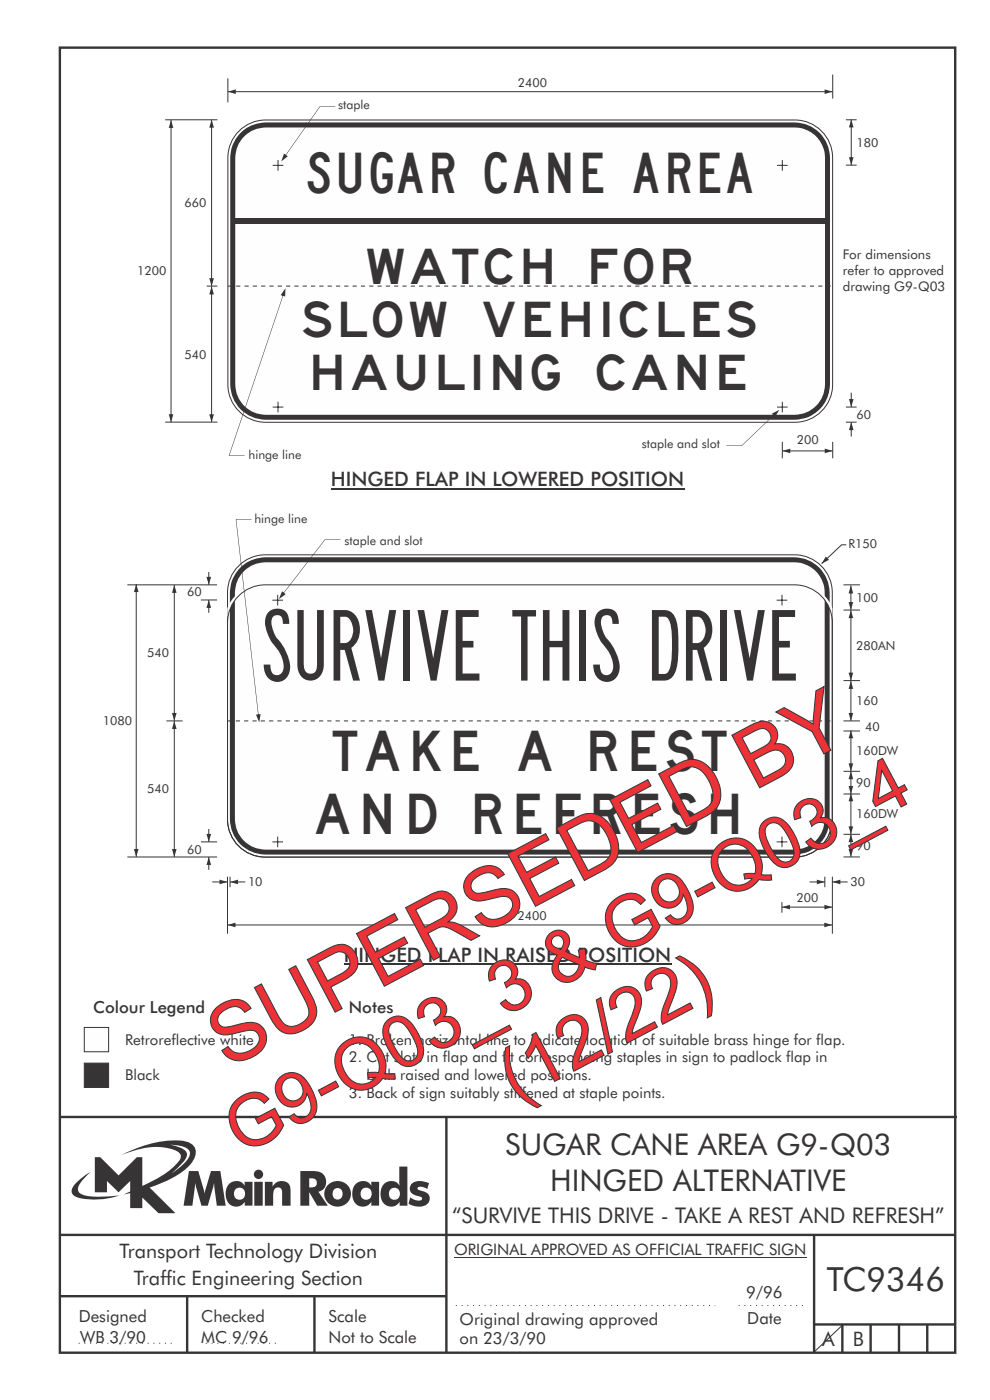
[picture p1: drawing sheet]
<svg xmlns="http://www.w3.org/2000/svg" width="210mm" height="297mm" viewBox="0 0 210 297" stroke-linecap="round" stroke-linejoin="round" font-family="sans-serif">
<g fill="none" stroke="#373435" stroke-width=".51">
<path d="M12.7 10.1h189.9v276.9h-189.9zM12.7 237h190.3M94.7 236.9v50.1M12.7 262h190M12.7 275h82M39.7 275v12M66.7 275v12M172.7 262v25M172.7 281h30M178.7 281v6M184.7 281v6M190.7 281v6"/>
<path d="M196.7 281v6"/>
</g>
<path d="M96.7 277h55M156.7 277h14M16.7 285h20.3M43.7 285h15" fill="none" stroke="#373435" stroke-width=".21" stroke-dasharray=".2 1" stroke-linecap="butt"/>
<path d="M17.9 218h5.1v5.1h-5.1z" fill-rule="evenodd" fill="#fefefe" stroke="#373435" stroke-width=".21"/>
<path d="M17.9 225.6h5.1v5.1h-5.1z" fill-rule="evenodd" fill="#373435" stroke="#373435" stroke-width=".21"/>
<path d="M36.1 242.9a5.8 5.8 0 0 1 3.9 1 1.58 1.58 0 0 1-.2 2.1l-1.1 1.2-2.3 1.7 .9-.8a6.5 6.5 0 0 0 2.4-3.2 2.43 2.43 0 0 0-2.3-1.7zM20.1 245.5v7.5h2.6v-2.4l2.5 2.4 2.4-2.4v2.2l-1.3 .6 1.3-.3v3.2h2.6v-2.2l3.4 3.3h3.6l-5.5-5.4a20.1 20.1 0 0 0 8.7-5 3.1 3.1 0 0 0 .8-3.8 3.8 3.8 0 0 0-3.1-1.2 25.1 25.1 0 0 0-12.4 3.1 16.1 16.1 0 0 1 11.1-1.2 1.56 1.56 0 0 1 1.5 2 17.9 17.9 0 0 1-8.1 5.7v-6.1h-1.2l-3.8 3.9-3.9-3.9zM16.2 250.9a1.82 1.82 0 0 0-.6 2.7 9.9 9.9 0 0 0 5.8 .9l1.9-.3 2-.6a22.2 22.2 0 0 1-7.7-.1 1.33 1.33 0 0 1-.8-2.2l1-1.2 1.3-1.4-1.4 .9zM65.6 250a1.13 1.13 0 0 1 1.2 .2 1.13 1.13 0 0 1 .4 1.2 1.26 1.26 0 0 1-1.6 .5zM63.7 248.5v7.3h1.9v-2.9l1.7 2.9h2.2l-2-3a2.25 2.25 0 0 0 1.6-2.6 2.25 2.25 0 0 0-2.6-1.7zM68.9 253.3a2.8 2.8 0 0 0 5.6 0 2.8 2.8 0 0 0-5.6 0zM71 252.3a1.15 1.15 0 0 1 1.7 1 1.15 1.15 0 0 1-1.7 1 1.46 1.46 0 0 1 0-2zM75.5 251.1a3.2 3.2 0 0 0 .4 4.7 2.13 2.13 0 0 0 2.9-.8v.8h1.6v-5.1h-1.6v.9a2.07 2.07 0 0 0-3.3-.5zM76.9 252.2a1.23 1.23 0 0 1 1.7 .3 1.23 1.23 0 0 1-.2 1.7 1.23 1.23 0 0 1-1.7-.1 1.55 1.55 0 0 1 .2-1.9zM84.7 247.5l.1 4.1a2.16 2.16 0 0 0-2.4-1 2.16 2.16 0 0 0-1.6 2 2.52 2.52 0 0 0 2.7 3.4 2.11 2.11 0 0 0 1.3-1v.8h1.6v-8.3zM82.9 252.2a1.24 1.24 0 0 1 1.9 1.1 1.24 1.24 0 0 1-1.9 1 1.47 1.47 0 0 1 0-2.1zM87.5 251a1.52 1.52 0 0 0-.5 1.7 1.52 1.52 0 0 0 1.5 1 .82 .82 0 0 1 1 .8 2.07 2.07 0 0 1-2.5-.5l-.3 1.4a3.8 3.8 0 0 0 3.9 .1 1.56 1.56 0 0 0 .5-1.7 1.56 1.56 0 0 0-1.4-1.1 1.25 1.25 0 0 1-1.1-.6 1.21 1.21 0 0 1 1.7-.1l.3 .3 .4-1.3a3.7 3.7 0 0 0-3.5 0zM40.1 248.5l-1.2 7.3h1.9l.6-4.8 1.3 4.8h1.4l1.3-4.8 .6 4.8h1.9l-1.2-7.3h-1.9l-1.4 4.7-1.3-4.7zM48.7 251.1a3.2 3.2 0 0 0 .4 4.7 2.13 2.13 0 0 0 2.8-.8v.8h1.7v-5.1h-1.7v.9a2.07 2.07 0 0 0-3.2-.5zM50.1 252.2a1.23 1.23 0 0 1 1.6 .3 1.23 1.23 0 0 1-.2 1.7 1.23 1.23 0 0 1-1.7-.1 1.55 1.55 0 0 1 .3-1.9zM53.9 250.7v5.1h1.8v-5.1zM53.8 249.2a1 1 0 0 0 2 0 1 1 0 0 0-2 0zM56.2 250.7v5.1h1.7a5.4 5.4 0 0 1 .4-3.6 .91 .91 0 0 1 1.1-.2 .91 .91 0 0 1 .4 1.1v2.7h1.8v-2.9a2 2 0 0 0-1.3-2.3 2 2 0 0 0-2.5 1.2v-1.1z" fill-rule="evenodd" fill="#373435"/>
<path d="M96.3 266.7h74.7" fill="none" stroke="#373435" stroke-width=".21"/>
<path d="M70.2 103.7h74.9M72.9 204.6h69.5" fill="none" stroke="#373435" stroke-width=".38"/>
<path d="M50.7 27.8a8 8 0 0 1 5.6-2.3h112.3a8 8 0 0 1 8 8v48.1a8 8 0 0 1-8 8h-112.3a8 8 0 0 1-8-8v-48.1a8 8 0 0 1 2.4-5.7z" fill-rule="evenodd" fill="#fefefe" stroke="#373435" stroke-width=".21"/>
<path d="M51.2 28a7.8 7.8 0 0 1 5.1-2h112.3a7.5 7.5 0 0 1 7.5 7.5v48.1a7.6 7.6 0 0 1-7.5 7.5h-112.3a7.5 7.5 0 0 1-7.5-7.5v-48.1a7.7 7.7 0 0 1 2.4-5.5z" fill-rule="evenodd" fill="#373435"/>
<path d="M51.8 28.9a6.4 6.4 0 0 1 4.6-1.9h112.2a6.5 6.5 0 0 1 6.4 6.5v48.1a6.5 6.5 0 0 1-6.4 6.4h-112.2a6.5 6.5 0 0 1-6.5-6.4v-48.1l.2-1.5a6.1 6.1 0 0 1 1.7-3.1z" fill-rule="evenodd" fill="#fefefe"/>
<path d="M49.6 46.3h125.5v1.1h-125.5z" fill-rule="evenodd" fill="#373435"/>
<path d="M48.3 19.5h128.3M48.3 16.6v5.1" fill="none" stroke="#373435" stroke-width=".21"/>
<g fill="#373435">
<path d="M48.3 19.5l1.7-.5v.9z"/>
<path d="M174.9 19l1.7 .5-1.7 .4z"/>
</g>
<path d="M57.8 35.1h2.3M59 34v2.2M57.8 86.4h2.3M59 85.2v2.3" fill="none" stroke="#373435" stroke-width=".21"/>
<path d="M48.3 60.7h128.4" fill="none" stroke="#373435" stroke-width=".21" stroke-dasharray=".9 .9" stroke-linecap="butt"/>
<g fill="#373435">
<path d="M60.2 32.6l.8 .6-1.3 1.1zM67.8 22.6l-7.2 10.4zM67.8 22.6l3.3 .1z"/>
<path d="M60.6 61.2l-.1 1.7-1-.3zM60 62.6l-11.4 34.1zM48.6 96.6l3.3 .1z"/>
<path d="M163.7 87.8l1.6-.8-.9 1.5zM157.3 94.5l6.9-6.4zM154.1 94.5l3.2 .1z"/>
</g>
<path d="M180.6 83.3v3.1" fill="none" stroke="#373435" stroke-width=".21"/>
<path d="M180.1 84.7h1l-.5 1.7z" fill="#373435"/>
<path d="M180.6 89.6v3" fill="none" stroke="#373435" stroke-width=".21"/>
<path d="M180.6 89.6l.5 1.7h-1z" fill="#373435"/>
<path d="M166 95.7h10.6" fill="none" stroke="#373435" stroke-width=".21"/>
<g fill="#373435">
<path d="M166 95.7l1.6-.5v1z"/>
<path d="M175 95.2l1.6 .5-1.6 .5z"/>
</g>
<path d="M36.3 25.5v64.1" fill="none" stroke="#373435" stroke-width=".21"/>
<g fill="#373435">
<path d="M36.3 25.5l.5 1.6h-1z"/>
<path d="M35.8 87.9h1l-.5 1.7z"/>
</g>
<path d="M180.6 25.3v9.7" fill="none" stroke="#373435" stroke-width=".21"/>
<g fill="#373435">
<path d="M180.6 25.3l.5 1.7h-1z"/>
<path d="M180.1 33.3h1l-.5 1.7z"/>
</g>
<path d="M44.9 60.8v28.8" fill="none" stroke="#373435" stroke-width=".21"/>
<g fill="#373435">
<path d="M44.9 60.8l.5 1.7h-1z"/>
<path d="M44.4 87.9h1l-.5 1.7z"/>
</g>
<path d="M44.9 25.4v35.3" fill="none" stroke="#373435" stroke-width=".21"/>
<g fill="#373435">
<path d="M44.9 25.4l.5 1.7h-1z"/>
<path d="M44.4 59h1l-.5 1.7z"/>
</g>
<g fill="none" stroke="#373435" stroke-width=".21">
<path d="M176.6 15.8v5.1M35 25.4h11.1M164.8 35.1h2.3M166 34v2.2M179.4 35h2.3M179.4 25.4h2.3M43.8 60.7h2.3M35 89.6h11.1M164.8 86.4h2.3M166 85.2v2.3M166 93.7v3.5M176.6 93.7v3.5"/>
<path d="M179.4 89.6h2.3M179.4 86.4h2.3M178.7 281.1l-5.9 5.7"/>
</g>
<path d="M50.6 120.1a8 8 0 0 1 5.7-2.4h112.3a8 8 0 0 1 7.9 8v48.1a8 8 0 0 1-7.9 8h-112.3a8 8 0 0 1-8-8v-48.1a8 8 0 0 1 2.3-5.6z" fill-rule="evenodd" fill="#fefefe" stroke="#373435" stroke-width=".21"/>
<path d="M51.1 120.3a7.8 7.8 0 0 1 5.1-2.1h112.3a7.5 7.5 0 0 1 7.5 7.5v48.1a7.6 7.6 0 0 1-7.5 7.5h-112.3a7.5 7.5 0 0 1-7.4-7.5v-48.1a7.7 7.7 0 0 1 2.3-5.4z" fill-rule="evenodd" fill="#373435"/>
<path d="M51.7 121.2a6.4 6.4 0 0 1 4.6-1.9h112.2a6.5 6.5 0 0 1 6.4 6.5v48a6.5 6.5 0 0 1-6.4 6.5h-112.2a6.5 6.5 0 0 1-6.5-6.5v-48l.2-1.5a6.1 6.1 0 0 1 1.7-3.1z" fill-rule="evenodd" fill="#fefefe"/>
<path d="M57.8 127.3h2.2M58.9 126.2v2.3M57.8 178.6h2.2M58.9 177.5v2.3" fill="none" stroke="#373435" stroke-width=".21"/>
<path d="M48.3 153h128.3" fill="none" stroke="#373435" stroke-width=".21" stroke-dasharray=".9 .9" stroke-linecap="butt"/>
<g fill="#373435">
<path d="M59.8 125.5l.8 .6-1.4 1zM68.9 114.5l-8.7 11.4zM68.9 114.4l3.3 .1z"/>
<path d="M54.3 151.6l1-.1-.3 1.8zM50.1 110.2l4.7 41.5zM50.1 110.2l3.3 .1z"/>
</g>
<path d="M50 126.3l.5-.4v.6a8.1 8.1 0 0 0-2.3 5.6v-3l.8-1.5z" fill-rule="evenodd" fill="#fefefe"/>
<path d="M180.5 177v4.8" fill="none" stroke="#373435" stroke-width=".21"/>
<g fill="#373435">
<path d="M180.5 177l.5 1.7h-1z"/>
<path d="M180 180.1h1l-.5 1.7z"/>
</g>
<path d="M180.5 163.6v4.9" fill="none" stroke="#373435" stroke-width=".21"/>
<g fill="#373435">
<path d="M180.5 163.6l.5 1.7h-1z"/>
<path d="M180 166.8h1l-.5 1.7z"/>
</g>
<path d="M165.9 192.5h10.7" fill="none" stroke="#373435" stroke-width=".21"/>
<g fill="#373435">
<path d="M165.9 192.5l1.7-.5v.9z"/>
<path d="M174.9 192l1.7 .5-1.7 .4z"/>
</g>
<path d="M28.9 123.9v57.9" fill="none" stroke="#373435" stroke-width=".21"/>
<g fill="#373435">
<path d="M28.9 123.9l.5 1.7h-1z"/>
<path d="M28.4 180.1h1l-.5 1.7z"/>
</g>
<path d="M44.3 181.8v2.8" fill="none" stroke="#373435" stroke-width=".21"/>
<path d="M44.3 181.8l.5 1.7h-1z" fill="#373435"/>
<path d="M44.3 127.3v2.7" fill="none" stroke="#373435" stroke-width=".21"/>
<path d="M44.3 127.3l.5 1.7h-1z" fill="#373435"/>
<path d="M44.3 175.9v2.7" fill="none" stroke="#373435" stroke-width=".21"/>
<path d="M43.8 176.9h1l-.5 1.7z" fill="#373435"/>
<path d="M44.3 121.4v2.7" fill="none" stroke="#373435" stroke-width=".21"/>
<path d="M43.8 122.4h1l-.5 1.7z" fill="#373435"/>
<path d="M37 153v28.8" fill="none" stroke="#373435" stroke-width=".21"/>
<g fill="#373435">
<path d="M37 153l.5 1.7h-1z"/>
<path d="M36.5 180.1h1l-.5 1.7z"/>
</g>
<path d="M37 124.1v28.9" fill="none" stroke="#373435" stroke-width=".21"/>
<g fill="#373435">
<path d="M37 124.1l.5 1.7h-1z"/>
<path d="M36.5 151.3h1l-.5 1.7z"/>
</g>
<path d="M180.5 124.2v5.2" fill="none" stroke="#373435" stroke-width=".21"/>
<g fill="#373435">
<path d="M180.5 124.2l.5 1.7h-1z"/>
<path d="M180 127.7h1l-.5 1.7z"/>
</g>
<path d="M180.5 168.3v8.7" fill="none" stroke="#373435" stroke-width=".21"/>
<g fill="#373435">
<path d="M180.5 168.3l.5 1.7h-1z"/>
<path d="M180 175.3h1l-.5 1.7z"/>
</g>
<path d="M180.5 154.9v8.7" fill="none" stroke="#373435" stroke-width=".21"/>
<g fill="#373435">
<path d="M180.5 154.9l.5 1.7h-1z"/>
<path d="M180 162h1l-.5 1.6z"/>
</g>
<path d="M180.5 129.5v14.9" fill="none" stroke="#373435" stroke-width=".21"/>
<g fill="#373435">
<path d="M180.5 129.5l.5 1.6h-1z"/>
<path d="M180 142.7h1l-.5 1.7z"/>
</g>
<path d="M180.5 144.5v8.5" fill="none" stroke="#373435" stroke-width=".21"/>
<g fill="#373435">
<path d="M180.5 144.5l.5 1.7h-1z"/>
<path d="M180 151.3h1l-.5 1.7z"/>
</g>
<path d="M179.5 115.6h-1l-4.2 4" fill="none" stroke="#373435" stroke-width=".21"/>
<path d="M175.2 118.1l.7 .7-1.6 .8z" fill="#373435"/>
<path d="M45 187.1h3.3" fill="none" stroke="#373435" stroke-width=".21"/>
<path d="M46.6 186.6l1.7 .5-1.7 .5z" fill="#373435"/>
<path d="M171.7 187.1h3.3" fill="none" stroke="#373435" stroke-width=".21"/>
<path d="M173.3 186.6l1.7 .5-1.7 .5z" fill="#373435"/>
<path d="M48.8 187.1h3.2" fill="none" stroke="#373435" stroke-width=".21"/>
<path d="M48.8 187.1l1.7-.5v1z" fill="#373435"/>
<path d="M176.6 187.1h3.2" fill="none" stroke="#373435" stroke-width=".21"/>
<path d="M176.6 187.1l1.7-.5v1z" fill="#373435"/>
<g fill="none" stroke="#373435" stroke-width=".21">
<path d="M27 124.1h19M42.6 127.3h3.4M164.7 127.3h2.3M165.9 126.2v2.3M178.9 129.4h3.5M178.9 124.1h3.5M35.3 153h3.4M178.9 155.1h3.5M178.9 153h3.5M178.9 144.4h3.5M42.6 178.6h3.4M164.7 178.6h2.3"/>
<path d="M165.9 177.5v2.3M178.9 177h3.5M178.9 163.6h3.5M178.9 168.5h3.5M27 181.8h19M48.3 186v12.1M48.8 186v2.2M165.9 191.4v2.2M175 186v2.2M176.6 186v12.1M178.9 181.8h3.5"/>
</g>
<path d="M174.4 125.9l1.3 1.5 .9 1.7v3a8.1 8.1 0 0 0-2.3-5.6z" fill-rule="evenodd" fill="#fefefe"/>
<path d="M48.3 196.2h128.2" fill="none" stroke="#373435" stroke-width=".21"/>
<g fill="#373435">
<path d="M48.3 196.2l1.7-.4v.9z"/>
<path d="M174.9 195.8l1.6 .4-1.6 .5z"/>
</g>
<path d="M50.6 126.4a8 8 0 0 1 5.7-2.3h112.3a8 8 0 0 1 7.9 8v41.7a8 8 0 0 1-7.9 8h-112.3a8 8 0 0 1-8-8v-41.7a8 8 0 0 1 2.3-5.7z" fill="none" stroke="#373435" stroke-width=".21"/>
<text font-size="17.6" fill="#ed3237" x="48.2" y="226.8" transform="rotate(-28 48.2 226.8)">SUPERSEDED BY</text>
<g font-size="15.3" fill="#ed3237">
<text x="109.3" y="233.9" transform="rotate(-28 109.3 233.9)">(12/22)</text>
<text x="51.2" y="245.2" transform="rotate(-28 51.2 245.2)">G9-Q03_3 &amp; G9-Q03_4</text>
</g>
<text font-size="15" fill="#373435" x="55.9" y="144.4">SURVIVE THIS DRIVE</text>
<g font-size="8.6" fill="#373435">
<text x="65.3" y="40.9">SUGAR CANE AREA</text>
<text x="70.6" y="163.6">TAKE A REST</text>
<text x="67" y="177">AND REFRESH</text>
</g>
<g font-size="7.5" fill="#373435">
<text x="77.9" y="60.2">WATCH</text>
<text x="125.5" y="60.2">FOR</text>
<text x="64.3" y="71.4">SLOW</text>
<text x="102.5" y="71.4">VEHICLES</text>
<text x="66.5" y="82.6">HAULING</text>
<text x="126.6" y="82.6">CANE</text>
</g>
<text font-size="7.1" fill="#373435" x="175.4" y="274">TC9346</text>
<g font-size="6.3" fill="#373435">
<text x="107.2" y="245.1">SUGAR CANE AREA G9-Q03</text>
<text x="116.7" y="252.7">HINGED ALTERNATIVE</text>
</g>
<text font-size="4.6" fill="#373435" x="95.9" y="259.4">“SURVIVE THIS DRIVE - TAKE A REST AND REFRESH”</text>
<g font-size="4.2" fill="#373435">
<text x="70.2" y="103.1">HINGED FLAP IN LOWERED POSITION</text>
<text x="72.9" y="204">HINGED FLAP IN RAISED POSITION</text>
<text x="25.4" y="267">Transport Technology Division</text>
<text x="28.4" y="272.6">Traffic Engineering Section</text>
<text x="174.4" y="285.6">A</text>
<text x="180.9" y="285.6">B</text>
</g>
<g font-size="3.5" fill="#373435">
<text x="19.7" y="214.9">Colour Legend</text>
<text x="74" y="214.9">Notes</text>
<text x="158.3" y="275.4">9/96</text>
<text x="16.7" y="280.4">Designed</text>
<text x="42.7" y="280.4">Checked</text>
<text x="69.7" y="280.4">Scale</text>
<text x="97.5" y="281.2">Original drawing approved</text>
<text x="158.5" y="281">Date</text>
<text x="17" y="284.8">WB 3/90</text>
<text x="42.7" y="284.8">MC 9/96</text>
<text x="69.7" y="285">Not to Scale</text>
<text x="97.5" y="285.1">on 23/3/90</text>
</g>
<text font-size="3.4" fill="#373435" x="96.3" y="266.3">ORIGINAL APPROVED AS OFFICIAL TRAFFIC SIGN</text>
<g font-size="3.2" fill="#373435">
<text x="26.5" y="221.6">Retroreflective white</text>
<text x="74" y="221.6">1. Broken horizontal line to indicate location of suitable brass hinge for flap.</text>
<text x="74" y="225.4">2. Cut slots in flap and fit corresponding staples in sign to padlock flap in</text>
<text x="26.5" y="229.2">Black</text>
<text x="74" y="233">3. Back of sign suitably stiffened at staple points.</text>
<text x="77.8" y="229.2">both raised and lowered positions.</text>
</g>
<g font-size="2.8" fill="#373435">
<text x="178.8" y="58.3">refer to approved</text>
<text x="178.8" y="54.9">For dimensions</text>
<text x="178.8" y="61.6">drawing G9-Q03</text>
</g>
<g font-size="2.6" fill="#373435">
<text x="71.7" y="23.1">staple</text>
<text x="109.9" y="18.4">2400</text>
<text x="181.7" y="31.1">180</text>
<text x="39.2" y="44">660</text>
<text x="29.1" y="58.4">1200</text>
<text x="39.2" y="76.1">540</text>
<text x="181.7" y="88.9">60</text>
<text x="136.1" y="95">staple and slot</text>
<text x="169" y="94.3">200</text>
<text x="52.7" y="97.4">hinge line</text>
<text x="54" y="111">hinge line</text>
<text x="73.1" y="115.6">staple and slot</text>
<text x="180" y="116.2">R150</text>
<text x="39.7" y="126.5">60</text>
<text x="181.6" y="127.7">100</text>
<text x="181.6" y="137.9">280AN</text>
<text x="31.2" y="139.4">540</text>
<text x="181.6" y="149.7">160</text>
<text x="21.8" y="153.8">1080</text>
<text x="183.5" y="155.1">40</text>
<text x="181.6" y="160.2">160DW</text>
<text x="181.6" y="166.9">90</text>
<text x="31.2" y="168.3">540</text>
<text x="181.6" y="173.6">160DW</text>
<text x="39.7" y="181.2">60</text>
<text x="181.6" y="180.3">90</text>
<text x="52.6" y="188">10</text>
<text x="169" y="191.3">200</text>
<text x="180.4" y="188">30</text>
<text x="109.8" y="195.2">2400</text>
</g>
</svg>
